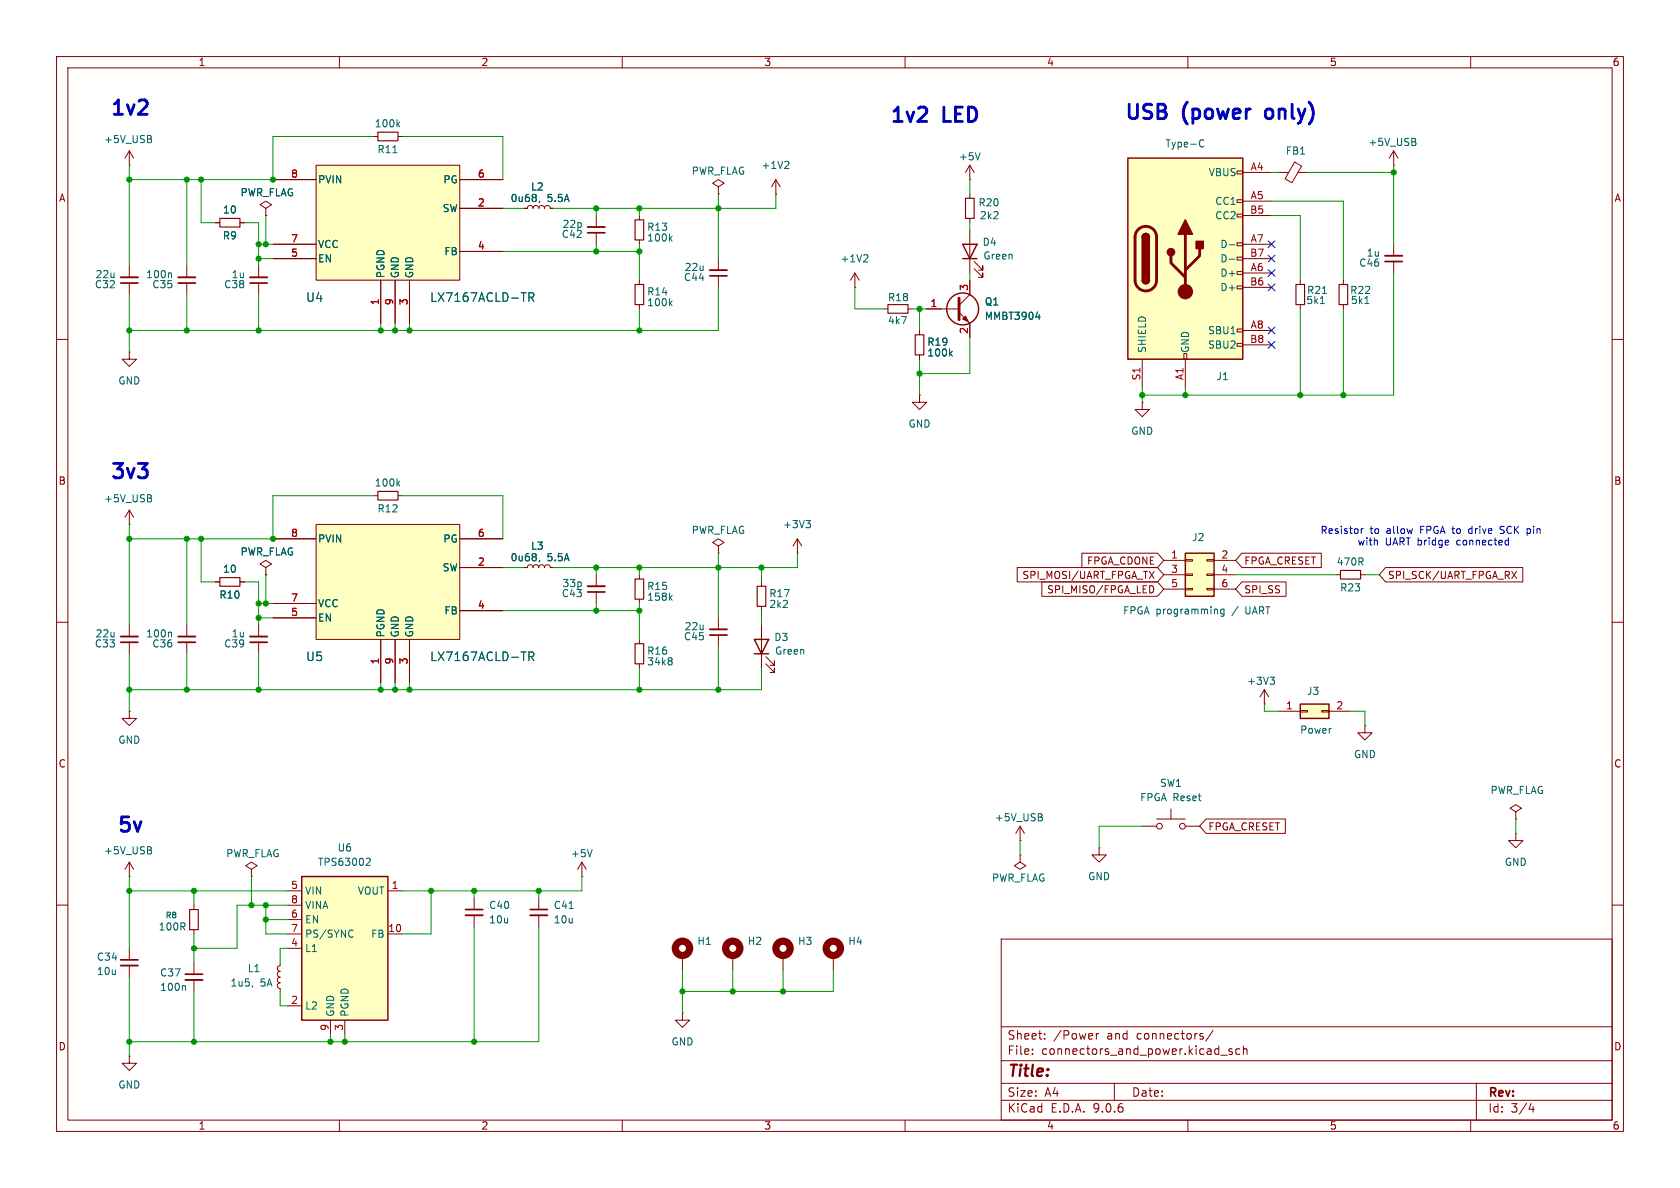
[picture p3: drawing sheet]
<svg xmlns="http://www.w3.org/2000/svg" width="297mm" height="210mm" viewBox="0 0 297 210" stroke-linecap="round" stroke-linejoin="round" font-family="sans-serif">
<g fill="none" stroke="#840000" stroke-width=".18">
<path d="M10 10h277v190h-277zM12 12h273v186h-273zM60 10v2M110 10v2M160 10v2M210 10v2M260 10v2M105.4 38.1v2M113 38.1v.8M246.4 29.2h.1M246.4 26.7l-.8 1.2M246.4 26.7l.7 1.2"/>
<path d="M246.4 26.7v2.5M22.9 47v2M22.9 50v2.1M33 47v2M33 50v2.1M45.7 47v2M45.7 50v2.1M105.4 41.1v2.1M113 42.4v.8M113 49.5v.8M113 53.8v.8M127 45.7v2.1"/>
<path d="M127 48.8v2M151.1 50.8h.1M151.1 48.3l-.7 1.2M151.1 48.3l.8 1.2M151.1 48.3v2.5M156.2 54.6h.8M160.5 54.6h.8M162.6 58.4v.8M171.4 40.6v7.7M172.2 47.5l1.5 1.5v-.7v.7h-.7M172.2 46.2l1.5 1.6v-.8v.8h-.7M10 60h2"/>
<path d="M22.9 62.2v1.3h1.2l-1.2 1.3-1.3-1.3h1.3M22.9 62.2h.1M162.6 62.7v.8M201.9 71.1v1.3h1.3l-1.3 1.3-1.2-1.3h1.2M201.9 71.1h.1M285 60h2M22.9 92.7h.1M22.9 90.2l-.8 1.2M22.9 90.2l.7 1.2M22.9 90.2v2.5M66 87.6h.8M70.4 87.6h.7"/>
<path d="M10 110h2M47 100.3l1-.6-1-.6-1 .6 1 .6v1.3M47 101.6h.1M236.2 101.6h.8M240.5 101.6h.8M285 110h2M83.8 158.8v2M180.3 148.6h.1M180.3 151.1v1.3l1.1 .6-1.1 .7-1-.7 1-.6M180.3 151.1h.1M180.3 146.1l-.7 1.2M180.3 146.1l.8 1.2"/>
<path d="M180.3 146.1v2.5M194.3 149.9v1.2h1.3l-1.3 1.3-1.3-1.3h1.3M194.3 149.9h.1M201.9 146.1h2.6M204.5 144.8h5M207 143v1.8M209.5 146.1h2.6M10 160h2M83.8 161.8v2M147.3 168.9v2.6M177 166h108v32h-108zM285 160h2"/>
<path d="M60 198v2M110 198v2M160 198v2M177 194.5h108M177 191.5h108M177 187.5h108M177 181.5h108M182.5 186.3v.1M182.5 185.5v.1M184.7 183.6v.1M184.7 182.8v.1M193.8 182.7v1"/>
<path d="M194.2 182.7l-.2 .1-.2 .2M197 191.5v3M210 198v2M212.7 183.3v.3M214.5 182.1l-1.3 2M215.8 186.5h1.2M217.8 185.5l-.3-.1-.3 .2 .1 .2 .5 .2v.3h-.6M219.2 185.5l-.5-.1-.2 .3v.4l.1 .2h.6M219.8 185.5l.2-.1 .4 .1 .1 .9M219.8 184.9v1.5M260 198v2M261 191.5v6.5"/>
<path d="M270.7 195l-.4 1.1h.9M271 195.6v1"/>
<circle cx="205" cy="146.1" r=".51"/>
<circle cx="209" cy="146.1" r=".51"/>
</g>
<path d="M170.2 43.2h2.5l-1.3 2.5zM170.2 45.7h2.5" fill="none" stroke="#840000" stroke-width=".25"/>
<path d="M21.3 50h3.1M31.5 50h3M44.2 50h3M103.9 41.1h3M125.5 48.8h3M82.3 160.8h3" fill="none" stroke="#840000" stroke-width=".3"/>
<path d="M21.3 49h3.1M31.5 49h3M44.2 49h3M103.9 40.1h3M125.5 47.8h3M82.3 161.8h3" fill="none" stroke="#840000" stroke-width=".33"/>
<path d="M112.3 38.9h1.5v3.5h-1.5zM112.3 50.3h1.5v3.5h-1.5zM157 53.8h3.5v1.6h-3.5zM161.8 59.2h1.5v3.5h-1.5zM66.8 86.9h3.6v1.5h-3.6zM237 100.8h3.5v1.6h-3.5z" fill="none" stroke="#840000" stroke-width=".2"/>
<circle cx="147.3" cy="167.6" r="1.27" fill="none" stroke="#840000" stroke-width="1.3"/>
<g fill="none" stroke="#006464" stroke-width=".18">
<path d="M250 25.1l.3 .2v.3l-.2 .1M250.1 24.5l.2 .2-.2 .3M30.1 48.2l.2 .2v.7M118.5 42.1l.3 .5M118.5 53.6l.3 .4M118.8 41.8l-.5 .5M118.8 53.2l-.5 .5M153.2 45l.2 .3v.3l-.8 .7h.8M168 62.5l.4 .4M168.4 62.1l-.5 .5M26.5 88.1l.3 .2-.1 .3-.1 .1M26.6 87.5l.1 .2-.1 .3"/>
<path d="M70.3 85.4l.4 .5M70.7 85.1l-.5 .5M184 144.4l.3 .3-.1 .3-.2 .1M184.1 143.9l.1 .2-.1 .3"/>
</g>
<path d="M199.4 27.9h20.3v35.6h-20.3z" fill="#ffffc2"/>
<g fill="none" stroke="#840000" stroke-width=".18">
<path d="M218.7 30.2h1v.5h-1zM218.7 35.3h1v.5h-1zM218.7 37.8h1v.6h-1zM219.7 30.5h5.1M219.7 35.6h5.1M219.7 38.1h5.1M226.1 30.5h1.7M228.9 28.7l1.2 .7-1.7 2.9-1.2-.7zM229.5 30.5h1.6M218.7 42.9h1v.5h-1zM218.7 45.5h1v.5h-1zM218.7 48h1v.5h-1z"/>
<path d="M218.7 50.5h1v.6h-1zM218.7 58.2h1v.5h-1zM219.7 43.2h5.1M219.7 45.7h5.1M219.7 48.3h5.1M219.7 50.8h5.1M219.7 58.4h5.1M201.9 63.5v5.1M209.3 62.5h.5v1h-.5zM209.5 63.5v5.1M218.7 60.7h1v.5h-1zM219.7 61h5.1"/>
<path d="M105.4 101.6v2M105.4 104.6v2.1M241.3 128.3v1.2h1.3l-1.3 1.3-1.3-1.3h1.3M241.3 128.3h.1M268 143.5l1-.6-1-.7-1 .7 1 .6v1.3M268 144.8h.1"/>
</g>
<path d="M199.4 27.9h20.3v35.6h-20.3zM201.9 41.9a.64 .64 0 0 1 .7-.6 .64 .64 0 0 1 .6 .6M201.9 49.5a.64 .64 0 0 0 .7 .7 .64 .64 0 0 0 .6-.7" fill="none" stroke="#840000" stroke-width=".25"/>
<path d="M201.2 40.6a1.9 1.9 0 0 1 2.1-.4 1.9 1.9 0 0 1 1.2 1.7v7.6a1.91 1.91 0 0 1-1.9 1.9 1.91 1.91 0 0 1-1.9-1.9v-7.7l.1-.7zM207 45.2v1.3l2.5 2.5M209.5 41.4v10.2M212.1 43.9v1.3l-2.6 2.6" fill="none" stroke="#840000" stroke-width=".51"/>
<g fill="#840000" stroke="#840000" stroke-width=".25">
<path d="M201.9 41.9h1.3v7.6h-1.3z"/>
<path d="M202.1 41.5a.64 .64 0 0 1 .7-.2 .64 .64 0 0 1 .4 .6h-1.3z"/>
<path d="M201.9 49.5h1.3a.64 .64 0 0 1-.6 .7 .64 .64 0 0 1-.7-.7z"/>
<path d="M209.5 38.9l1.3 2.5h-2.5z"/>
<path d="M211.5 42.7h1.2v1.2h-1.2z"/>
<circle cx="207" cy="44.6" r=".63"/>
</g>
<circle cx="209.5" cy="51.6" r="1.27" fill="#840000" stroke="#840000" stroke-width=".18"/>
<path d="M212.3 24.8l.3-.1 .2 .1M212.8 25.9l-.2 .1-.3-.1M217.3 43.3h1M217.3 45.8h1" fill="none" stroke="#006464" stroke-width=".18"/>
<path d="M103.9 104.6h3" fill="none" stroke="#840000" stroke-width=".3"/>
<path d="M103.9 103.6h3" fill="none" stroke="#840000" stroke-width=".33"/>
<path d="M229.9 124.5h5v2.5h-5z" fill="#ffffc2"/>
<path d="M229.9 124.5h5v2.5h-5z" fill="none" stroke="#840000" stroke-width=".25"/>
<g fill="none" stroke="#840000" stroke-width=".18">
<path d="M92.7 36.8h.5l.2-.3 .3-.2 .4 .2 .1 .3 .2-.3 .3-.2 .4 .2 .1 .3 .2-.3 .4-.2 .3 .2 .2 .3 .1-.3 .4-.2 .3 .2 .2 .3h.5M127 33l1-.6-1-.6-1 .6 1 .6v1.3M127 34.3h.1M137.2 34.3h.1M137.2 31.8l-.8 1.2M137.2 31.8l.7 1.2M137.2 31.8v2.5M229.9 49.5v.8M229.9 53.8v.8M92.7 100.3h.5l.2-.3 .3-.2 .4 .2 .1 .3 .2-.3 .3-.2 .4 .2 .1 .3 .2-.3 .4-.2 .3 .2 .2 .3 .1-.3 .4-.2 .3 .2 .2 .3h.5M226.1 125.7h3.8M229.9 125.6h1.2v.3h-1.2z"/>
<path d="M233.7 125.6h1.2v.3h-1.2zM234.9 125.7h3.9M268 147.3v1.3h1.2l-1.2 1.3-1.3-1.3h1.3M268 147.3h.1"/>
</g>
<path d="M95.4 35.6l-.1 .2M139.2 28.5l.3 .3-.1 .3-.7 .7h.8M233.4 53.7h.7M233.8 51.9h.7M95.4 99.1l-.1 .2" fill="none" stroke="#006464" stroke-width=".18"/>
<path d="M229.1 50.3h1.5v3.5h-1.5z" fill="none" stroke="#840000" stroke-width=".2"/>
<path d="M55.9 29.2h25.4v20.3h-25.4z" fill="#ffffc2"/>
<path d="M48.3 31.8h7.6M55.9 29.2h25.4v20.3h-25.4zM81.3 31.8h7.6M81.3 36.8h7.6M48.3 43.2h7.6M48.3 45.7h7.6M67.3 49.5v7.7M69.8 49.5v7.7M72.4 49.5v7.7M81.3 44.5h7.6" fill="none" stroke="#840000" stroke-width=".18"/>
<path d="M93.5 52.5h.7l.2-.2-.1-.4-.2-.1h-.6v1.5M93.9 52.5l.5 .8" fill="none" stroke="#006464" stroke-width=".18"/>
<path d="M209.5 97.8h5.1v7.6h-5.1z" fill="#ffffc2"/>
<path d="M209.5 97.8h5.1v7.6h-5.1z" fill="none" stroke="#840000" stroke-width=".25"/>
<g fill="none" stroke="#840000" stroke-width=".18">
<path d="M171.4 31.8h.1M171.4 29.2v2.6M171.4 34.3v.8M171.4 38.6v.8M171.4 29.2l-.7 1.3M171.4 29.2l.8 1.3M237.5 49.5v.8M237.5 53.8v.8M162.6 69.9v1.2h1.2l-1.2 1.3-1.3-1.3h1.3M162.6 69.9h.1M205.7 99.1h3.8M209.5 98.9h1.3v.3h-1.3z"/>
<path d="M213.4 98.9h1.2v.3h-1.2zM214.6 99.1h3.8M205.7 101.6h3.8M205.7 104.1h3.8M209.5 101.5h1.3v.2h-1.3zM209.5 104h1.3v.3h-1.3zM213.4 101.5h1.2v.2h-1.2zM213.4 104h1.2v.3h-1.2zM214.6 101.6h3.8M214.6 104.1h3.8M223.5 124.5h.1M223.5 121.9l-.7 1.3"/>
<path d="M223.5 121.9l.8 1.3M223.5 121.9v2.6"/>
</g>
<path d="M173.3 27l-.5 1.3M241.3 53.7h.7M216.4 107.7v1l-.3 .3-.3-.1M216.4 107.7h-.4l-.2 .2 .1 .6h.5M224.5 119.7h.8l-.4 .5M225.1 120.2l.2 .2v.3l-.2 .3" fill="none" stroke="#006464" stroke-width=".18"/>
<path d="M170.7 35.1h1.5v3.5h-1.5zM236.7 50.3h1.6v3.5h-1.6z" fill="none" stroke="#840000" stroke-width=".2"/>
<path d="M55.9 92.7h25.4v20.3h-25.4z" fill="#ffffc2"/>
<g fill="none" stroke="#840000" stroke-width=".18">
<path d="M163.8 54.6h5.7M169.5 55.2l1.9 2v2.5M171.4 49.5v2.6l-1.9 1.9M246.4 43.2v2M246.4 46.2v2.1M48.3 95.3h7.6M55.9 92.7h25.4v20.3h-25.4zM81.3 95.3h7.6M127 96.5l1-.6-1-.6-1 .6 1 .6v1.3M127 97.8h.1M141 97.8h.1M141 95.3l-.8 1.2"/>
<path d="M141 95.3l.7 1.2M141 95.3v2.5M22.9 110.5v2M22.9 113.5v2.1M33 110.5v2M33 113.5v2.1M38.1 102.9h.8M42.4 102.9h.8M45.7 110.5v2M45.7 113.5v2.1M48.3 106.7h7.6M48.3 109.2h7.6"/>
<path d="M67.3 113v7.7M69.8 113v7.7M72.4 113v7.7M81.3 100.3h7.6M81.3 108h7.6M113 101.6v.8M113 105.9v.8M113 113v.8M113 117.3v.8M127 109.2v2.1M127 112.3v2M134.6 102.9v.7"/>
<path d="M134.6 107.2v.8M134.6 110.5v7.6M135.4 117.3l1.5 1.6v-.8v.8h-.8M135.4 116.1l1.5 1.5v-.8v.8h-.8M22.9 125.7v1.3h1.2l-1.2 1.3-1.3-1.3h1.3M22.9 125.7h.1M95.2 158.8v2M102.9 154.9h.1M102.9 152.4l-.8 1.3M102.9 152.4l.7 1.3M102.9 152.4v2.5M34.3 170.2v2"/>
<path d="M34.3 173.2v2.1M49.5 170.2v.5l-.3 .1-.2 .4 .2 .4 .3 .1-.3 .1-.2 .4 .2 .4 .3 .1-.4 .2v.5l.1 .2 .3 .1-.3 .2-.2 .3 .2 .4 .3 .2v.5M95.2 161.8v2M120.6 179.1v1.2h1.3l-1.3 1.3-1.2-1.3h1.2M120.6 179.1h.1M120.6 168.9v2.6M129.5 168.9v2.6M138.4 168.9v2.6"/>
</g>
<g fill="none" stroke="#006464" stroke-width=".18">
<path d="M183.1 56h.8M183.7 55.6v.9M142.5 92h.8l-.5 .5M143 92.5l.3 .2v.3l-.3 .3M30.1 111.7l.2 .2v.7M93.5 116h.7l.2-.2-.1-.4-.2-.1h-.6v1.5M93.9 116l.5 .8M118.5 105.6l.3 .5M118.6 116.3l.2 .2-.2 .3 .2 .3v.2l-.2 .2M118.8 105.3l-.5 .5M104.7 150.2l-.4 1.3M32.6 174.2l.2 .2v.7"/>
<path d="M44.7 174.3l-.1 .2M100.6 160.6h.7"/>
</g>
<path d="M244.9 46.2h3M21.3 113.5h3.1M31.5 113.5h3M44.2 113.5h3M125.5 112.3h3M32.8 172.2h3M93.7 160.8h3.1" fill="none" stroke="#840000" stroke-width=".3"/>
<path d="M244.9 45.2h3M21.3 112.5h3.1M31.5 112.5h3M44.2 112.5h3M125.5 111.3h3M32.8 173.2h3M93.7 161.8h3.1" fill="none" stroke="#840000" stroke-width=".33"/>
<path d="M169.5 52.7v3.8" fill="none" stroke="#840000" stroke-width=".51"/>
<g fill="none" stroke="#840000" stroke-width=".25">
<path d="M133.3 113h2.6l-1.3 2.6zM133.3 115.6h2.6"/>
<circle cx="170.2" cy="54.6" r="2.82"/>
</g>
<path d="M170.7 55.9l.5 1-1-.5z" fill="#840000" stroke="#840000" stroke-width=".18"/>
<path d="M38.9 102.1h3.5v1.5h-3.5zM112.3 113.8h1.5v3.5h-1.5zM112.3 102.4h1.5v3.5h-1.5zM133.9 103.6h1.5v3.6h-1.5z" fill="none" stroke="#840000" stroke-width=".2"/>
<g fill="none" stroke="#840000" stroke-width="1.3">
<circle cx="120.6" cy="167.6" r="1.27"/>
<circle cx="129.5" cy="167.6" r="1.27"/>
<circle cx="138.4" cy="167.6" r="1.27"/>
</g>
<path d="M53.3 154.9h15.3v25.4h-15.3z" fill="#ffffc2"/>
<path d="M53.3 154.9h15.3v25.4h-15.3z" fill="none" stroke="#840000" stroke-width=".25"/>
<g fill="none" stroke="#840000" stroke-width=".18">
<path d="M22.9 29.2h.1M22.9 26.7v2.5M22.9 26.7l-.8 1.2M22.9 26.7l.7 1.2M38.1 39.4h.8M42.4 39.4h.8M47 36.8l1-.6-1-.6-1 .6 1 .6v1.3M47 38.1h.1M48.3 31.8h7.6M66 24.1h.8M70.4 24.1h.7M81.3 36.8h7.6"/>
<path d="M81.3 31.8h7.6M92.7 36.8h.5M97.3 36.8h.5M48.3 43.2h7.6M48.3 45.7h7.6M67.3 49.5v7.7M69.8 49.5v7.7M72.4 49.5v7.7M81.3 44.5h7.6M162.6 58.4v.8M163.8 54.6h2.6M171.4 49.5v2.6"/>
<path d="M171.4 57.2v2.5M162.6 62.7v.8M48.3 95.3h7.6M81.3 95.3h7.6M191.3 97.8h13.3l1.1 1.3-1.1 1.2h-13.3zM219.6 97.8h14v2.5h-14l-1.2-1.2zM38.1 102.9h.8M42.4 102.9h.8M47 101.6h.1M48.3 106.7h7.6M48.3 109.2h7.6M67.3 113v7.7"/>
<path d="M69.8 113v7.7M72.4 113v7.7M81.3 100.3h7.6M81.3 108h7.6M92.7 100.3h.5M97.3 100.3h.5M179.8 100.3h24.8l1.1 1.3-1.1 1.3h-24.8zM184.2 102.9h20.4l1.1 1.2-1.1 1.3h-20.4zM203.2 101l.8 1.3M203.5 103.5a.68 .68 0 0 1 .5 .7 .68 .68 0 0 1-.5 .6M204 101l-.8 1.3M219.6 102.9h7.8v2.5h-7.8l-1.2-1.3z"/>
<path d="M245 100.3h24.2v2.6h-24.2l-1.2-1.3zM267.3 101l.8 1.3M268.1 101l-.8 1.3M22.9 154.9h.1M22.9 152.4l-.8 1.3M22.9 152.4l.7 1.3M22.9 152.4v2.5M44.4 153.7l1.1-.7-1.1-.6-1 .6 1 .7v1.2M44.4 154.9h.1M50.8 157.5h2.5M68.6 157.5h2.5M213.2 144.8h14v2.5h-14l-1.1-1.2z"/>
<path d="M22.9 167.6v2.1M22.9 170.7v2M34.3 160v.8M34.3 164.3v.8M50.8 160h2.5M50.8 162.6h2.5M50.8 165.1h2.5M50.8 167.6h2.5M50.8 177.8h2.5M68.6 165.1h2.5M22.9 186.7v1.3h1.2l-1.2 1.2-1.3-1.2h1.3M22.9 186.7h.1"/>
<path d="M58.4 180.3v2.6M61 180.3v2.6"/>
</g>
<g fill="none" stroke="#006464" stroke-width=".18">
<path d="M26.5 24.6l.3 .2-.1 .3-.1 .1M26.6 24l.1 .2-.1 .3M69.5 27h.7M70.3 21.9l.4 .5M70.7 21.6l-.5 .5M95.4 35.6l-.1 .2M93.5 52.5h.7l.2-.2-.1-.4-.2-.1h-.6v1.5M93.9 52.5l.5 .8M183.1 56h.8M183.7 55.6v.9M168 62.5l.4 .4M168.4 62.1l-.5 .5"/>
<path d="M95.4 99.1l-.1 .2M93.5 116h.7l.2-.2-.1-.4-.2-.1h-.6v1.5M93.9 116l.5 .8M26.5 150.3l.3 .2-.1 .3-.1 .1M26.6 149.7l.1 .2-.1 .3M64.9 151.7l.4 .1 .2 .3-.8 .9h.8M62.1 164.4l.3 .1M62.4 165.6l-.3 .1"/>
</g>
<path d="M38.9 38.6h3.5v1.5h-3.5zM66.8 23.4h3.6v1.5h-3.6zM33.5 160.8h1.6v3.5h-1.6z" fill="none" stroke="#840000" stroke-width=".2"/>
<path d="M21.3 169.7h3.1" fill="none" stroke="#840000" stroke-width=".3"/>
<path d="M21.3 170.7h3.1" fill="none" stroke="#840000" stroke-width=".33"/>
<g fill="none" stroke="#009600" stroke-width=".18">
<path d="M22.9 29.2v17.8M33 31.8v15.2M35.6 31.8v7.6h2.5M43.2 39.4h2.5v7.6M47 38.1v5.1M66 24.1h-17.7v7.7h-25.4M71.1 24.1h17.8v7.7M88.9 36.8h3.8M105.4 36.8v1.3M113 36.8v1.3M127 34.3v11.4M137.2 34.3v2.5h-39.4"/>
<path d="M171.4 31.8v2.5M171.4 39.4v1.2M224.8 38.1h5.1v11.4M224.8 30.5h1.3M224.8 35.6h12.7v13.9M231.1 30.5h15.3M246.4 29.2v14M22.9 52.1v10.1M33 52.1v6.3M45.7 52.1v6.3M45.7 45.7h2.6M45.7 43.2h2.6"/>
<path d="M67.3 57.2v1.2M69.8 57.2v1.2M72.4 57.2v1.2M88.9 44.5h24.1M105.4 43.2v1.3M113 43.2v6.3M113 54.6v3.8M127 50.8v7.6h-104.1M151.1 50.8v3.8h5.1M161.3 54.6h2.5M162.6 54.6v3.8M171.4 48.3v1.2"/>
<path d="M171.4 59.7v6.3h-8.8M229.9 54.6v15.3M237.5 54.6v15.3M246.4 48.3v21.6h-44.5M162.6 63.5v6.4M201.9 68.6v2.5M209.5 68.6v1.3M22.9 92.7v17.8M33 95.3v15.2M35.6 95.3v7.6h2.5M66 87.6h-17.7v7.7h-25.4M71.1 87.6h17.8v7.7"/>
<path d="M127 97.8v11.4M141 97.8v2.5h-43.2M22.9 115.6v10.1M33 115.6v6.3M43.2 102.9h2.5v7.6M45.7 115.6v6.3M45.7 106.7h2.6M45.7 109.2h2.6M47 101.6v5.1M88.9 100.3h3.8M88.9 108h24.1M105.4 100.3v1.3"/>
<path d="M105.4 106.7v1.3M113 100.3v1.3M113 106.7v6.3M113 118.1v3.8M127 114.3v7.6M134.6 100.3v2.6M134.6 108v2.5M134.6 118.1v3.8h-111.7M218.4 101.6h17.8M241.3 101.6h2.5M67.3 120.7v1.2M69.8 120.7v1.2"/>
<path d="M72.4 120.7v1.2M223.5 124.5v1.2h2.6M238.8 125.7h2.5v2.6M22.9 154.9v12.7M22.9 157.5h27.9M34.3 157.5v2.5M44.4 154.9v5.1M76.2 157.5v7.6h-5.1M83.8 157.5v1.3M95.2 157.5v1.3M102.9 154.9v2.6h-31.8M180.3 148.6v2.5"/>
<path d="M201.9 146.1h-7.6v3.8M268 144.8v2.5M22.9 172.7v14M34.3 165.1v5.1M34.3 175.3v8.9M47 160v5.1h3.8M47 162.6h3.8M49.5 175.3v2.5h1.3M50.8 160h-8.9v7.6h-7.6M50.8 167.6h-1.3v2.6M83.8 163.8v20.4M95.2 163.8v20.4h-72.3"/>
<path d="M120.6 171.5v7.6M129.5 171.5v3.8M138.4 171.5v3.8M147.3 171.5v3.8h-26.7M58.4 182.9v1.3M61 182.9v1.3"/>
</g>
<path d="M224.2 47.7l1.2 1.2M224.2 57.8l1.2 1.2M224.2 45.1l1.2 1.2M224.2 42.6l1.2 1.2M224.2 50.2l1.2 1.2M225.4 47.7l-1.2 1.2M225.4 57.8l-1.2 1.2M225.4 45.1l-1.2 1.2M225.4 42.6l-1.2 1.2M225.4 50.2l-1.2 1.2M224.2 60.4l1.2 1.2M225.4 60.4l-1.2 1.2" fill="none" stroke="#000084" stroke-width=".18"/>
<path d="M240.6 93.5v.8M241 93.5l-.4 .2M259.8 93.5l-.2 .2 .2 .5M265.2 94.2l.5 .1M265.7 93h-.3l-.2 .3 .1 .3 .4 .1M266.3 95.5l.4 .1M266.7 95.1v1.2M266.7 96.3h-.4M270.1 93.5l.4 .1M270.5 94.2l-.4 .1" fill="none" stroke="#0000c2" stroke-width=".18"/>
<g fill="#009600" stroke="#009600" stroke-width=".18">
<circle cx="237.5" cy="69.9" r=".46"/>
<circle cx="229.9" cy="69.9" r=".46"/>
<circle cx="209.5" cy="69.9" r=".46"/>
<circle cx="113" cy="100.3" r=".46"/>
<circle cx="113" cy="58.4" r=".46"/>
<circle cx="72.4" cy="58.4" r=".46"/>
<circle cx="113" cy="108" r=".46"/>
<circle cx="69.8" cy="58.4" r=".46"/>
<circle cx="67.3" cy="58.4" r=".46"/>
<circle cx="105.4" cy="100.3" r=".46"/>
<circle cx="127" cy="100.3" r=".46"/>
<circle cx="113" cy="121.9" r=".46"/>
<circle cx="127" cy="121.9" r=".46"/>
<circle cx="113" cy="44.5" r=".46"/>
<circle cx="127" cy="36.8" r=".46"/>
<circle cx="105.4" cy="36.8" r=".46"/>
<circle cx="113" cy="36.8" r=".46"/>
<circle cx="105.4" cy="44.5" r=".46"/>
<circle cx="134.6" cy="100.3" r=".46"/>
<circle cx="201.9" cy="69.9" r=".46"/>
<circle cx="162.6" cy="54.6" r=".46"/>
<circle cx="162.6" cy="66" r=".46"/>
<circle cx="246.4" cy="30.5" r=".46"/>
<circle cx="45.7" cy="109.2" r=".46"/>
<circle cx="45.7" cy="106.7" r=".46"/>
<circle cx="48.3" cy="95.3" r=".46"/>
<circle cx="47" cy="106.7" r=".46"/>
<circle cx="45.7" cy="121.9" r=".46"/>
<circle cx="69.8" cy="121.9" r=".46"/>
<circle cx="72.4" cy="121.9" r=".46"/>
<circle cx="105.4" cy="108" r=".46"/>
<circle cx="22.9" cy="95.3" r=".46"/>
<circle cx="33" cy="95.3" r=".46"/>
<circle cx="35.6" cy="95.3" r=".46"/>
<circle cx="45.7" cy="45.7" r=".46"/>
<circle cx="33" cy="58.4" r=".46"/>
<circle cx="22.9" cy="58.4" r=".46"/>
<circle cx="45.7" cy="58.4" r=".46"/>
<circle cx="83.8" cy="184.2" r=".46"/>
<circle cx="138.4" cy="175.3" r=".46"/>
<circle cx="120.6" cy="175.3" r=".46"/>
<circle cx="129.5" cy="175.3" r=".46"/>
<circle cx="83.8" cy="157.5" r=".46"/>
<circle cx="95.2" cy="157.5" r=".46"/>
<circle cx="33" cy="121.9" r=".46"/>
<circle cx="67.3" cy="121.9" r=".46"/>
<circle cx="22.9" cy="157.5" r=".46"/>
<circle cx="34.3" cy="157.5" r=".46"/>
<circle cx="47" cy="160" r=".46"/>
<circle cx="47" cy="162.6" r=".46"/>
<circle cx="22.9" cy="121.9" r=".46"/>
<circle cx="58.4" cy="184.2" r=".46"/>
<circle cx="61" cy="184.2" r=".46"/>
<circle cx="34.3" cy="184.2" r=".46"/>
<circle cx="34.3" cy="167.6" r=".46"/>
<circle cx="76.2" cy="157.5" r=".46"/>
<circle cx="44.4" cy="160" r=".46"/>
<circle cx="22.9" cy="184.2" r=".46"/>
<circle cx="22.9" cy="31.8" r=".46"/>
<circle cx="48.3" cy="31.8" r=".46"/>
<circle cx="33" cy="31.8" r=".46"/>
<circle cx="35.6" cy="31.8" r=".46"/>
<circle cx="45.7" cy="43.2" r=".46"/>
<circle cx="47" cy="43.2" r=".46"/>
</g>
<g font-size="3.5" fill="#0000c2">
<text x="19.2" y="21.1">1v2</text>
<text x="157" y="22.4">1v2</text>
<text x="166.8" y="22.4">LED</text>
<text x="198.5" y="21.8">USB</text>
<text x="209.1" y="21.8">(power</text>
<text x="224.7" y="21.8">only)</text>
<text x="19.2" y="85.3">3v3</text>
<text x="20.4" y="147.8">5v</text>
</g>
<text font-size="2.8" fill="#840000" x="178" y="190.9">Title:</text>
<g font-size="2.1" fill="#006464">
<text x="54" y="53.6">U4</text>
<text x="75.9" y="53.6">LX7167ACLD-TR</text>
<text x="54" y="117.1">U5</text>
<text x="75.9" y="117.1">LX7167ACLD-TR</text>
</g>
<g font-size="2.1" fill="#840000">
<text x="178" y="184">Sheet:</text>
<text x="186.2" y="184">/Power</text>
<text x="195.7" y="184">and</text>
<text x="201.1" y="184">connectors/</text>
<text x="178" y="186.7">File:</text>
<text x="184.1" y="186.7">connectors_and_power.kicad_sch</text>
<text x="178" y="196.9">KiCad</text>
<text x="178" y="194.1">Size:</text>
<text x="184.7" y="194.1">A4</text>
<text x="185.7" y="196.9">E.D.A.</text>
<text x="193.3" y="196.9">9.0.6</text>
<text x="200" y="194.1">Date:</text>
<text x="263" y="194.3">Rev:</text>
<text x="263" y="196.9">Id:</text>
<text x="267.1" y="196.9">3/4</text>
</g>
<g font-size="1.8" fill="#840000">
<text x="35" y="11.9">1</text>
<text x="85" y="11.9">2</text>
<text x="135" y="11.9">3</text>
<text x="185" y="11.9">4</text>
<text x="235" y="11.9">5</text>
<text x="285" y="11.9">6</text>
<text x="10.3" y="35.9">A</text>
<text x="285.3" y="35.9">A</text>
<text x="10.3" y="85.9">B</text>
<text x="285.3" y="85.9">B</text>
<text x="192.1" y="100">FPGA_CDONE</text>
<text x="219.9" y="100">FPGA_CRESET</text>
<text x="180.6" y="102.6">SPI_MOSI/UART_FPGA_TX</text>
<text x="185" y="105.1">SPI_MISO/FPGA_LED</text>
<text x="219.9" y="105.1">SPI_SS</text>
<text x="245.3" y="102.6">SPI_SCK/UART_FPGA_RX</text>
<text x="10.3" y="135.9">C</text>
<text x="285.3" y="135.9">C</text>
<text x="213.5" y="147">FPGA_CRESET</text>
<text x="10.3" y="185.9">D</text>
<text x="285.3" y="185.9">D</text>
<text x="35" y="199.9">1</text>
<text x="85" y="199.9">2</text>
<text x="135" y="199.9">3</text>
<text x="185" y="199.9">4</text>
<text x="235" y="199.9">5</text>
<text x="285" y="199.9">6</text>
</g>
<g font-size="1.8" fill="#006464">
<text x="66.2" y="22.7">100k</text>
<text x="18.3" y="25.5">+5V_USB</text>
<text x="66.6" y="27.3">R11</text>
<text x="169.4" y="28.5">+5V</text>
<text x="205.9" y="26.3">Type-C</text>
<text x="227.2" y="27.5">FB1</text>
<text x="241.8" y="26">+5V_USB</text>
<text x="42.4" y="34.9">PWR_FLAG</text>
<text x="56.1" y="32.6">PVIN</text>
<text x="78.3" y="32.6">PG</text>
<text x="90.2" y="35.9">0u68,</text>
<text x="93.8" y="33.9">L2</text>
<text x="96.7" y="35.9">5.5A</text>
<text x="122.2" y="31.1">PWR_FLAG</text>
<text x="134.5" y="30.1">+1V2</text>
<text x="213.6" y="31.3">VBUS</text>
<text x="39.3" y="37.9">10</text>
<text x="78.2" y="37.7">SW</text>
<text x="99.3" y="40.5">22p</text>
<text x="114.3" y="41">R13</text>
<text x="172.9" y="36.7">R20</text>
<text x="173.1" y="39">2k2</text>
<text x="214.7" y="36.4">CC1</text>
<text x="214.7" y="39">CC2</text>
<text x="39.3" y="42.5">R9</text>
<text x="56.1" y="44">VCC</text>
<text x="56.1" y="46.6">EN</text>
<text x="78.5" y="45.3">FB</text>
<text x="99.2" y="42.3">C42</text>
<text x="114.3" y="42.9">100k</text>
<text x="148.5" y="46.6">+1V2</text>
<text x="173.6" y="43.7">D4</text>
<text x="173.7" y="46.1">Green</text>
<text x="215.6" y="44">D-</text>
<text x="215.6" y="46.6">D-</text>
<text x="240.2" y="47.3">C46</text>
<text x="241.5" y="45.6">1u</text>
<text x="16.7" y="51.2">C32</text>
<text x="16.8" y="49.4">22u</text>
<text x="25.7" y="49.4">100n</text>
<text x="26.8" y="51.2">C35</text>
<text x="39.5" y="51.2">C38</text>
<text x="40.9" y="49.4">1u</text>
<text x="68.2" y="49.3" transform="rotate(-90 68.2 49.3)">PGND</text>
<text x="70.7" y="49.3" transform="rotate(-90 70.7 49.3)">GND</text>
<text x="73.3" y="49.3" transform="rotate(-90 73.3 49.3)">GND</text>
<text x="114.3" y="52.4">R14</text>
<text x="120.8" y="49.9">C44</text>
<text x="120.9" y="48.1">22u</text>
<text x="156.9" y="53.4">R18</text>
<text x="215.6" y="49.1">D+</text>
<text x="215.6" y="51.7">D+</text>
<text x="230.8" y="53.9">5k1</text>
<text x="231" y="52.2">R21</text>
<text x="238.6" y="52.2">R22</text>
<text x="238.7" y="53.9">5k1</text>
<text x="114.3" y="54.3">100k</text>
<text x="156.9" y="57.5">4k7</text>
<text x="174" y="54.2">Q1</text>
<text x="174" y="56.7">MMBT3904</text>
<text x="213.5" y="59.3">SBU1</text>
<text x="163.8" y="61.3">R19</text>
<text x="163.8" y="63.2">100k</text>
<text x="202.8" y="62.5" transform="rotate(-90 202.8 62.5)">SHIELD</text>
<text x="210.4" y="62.5" transform="rotate(-90 210.4 62.5)">GND</text>
<text x="213.5" y="61.8">SBU2</text>
<text x="20.8" y="68.2">GND</text>
<text x="215" y="67.4">J1</text>
<text x="160.5" y="75.8">GND</text>
<text x="199.9" y="77.1">GND</text>
<text x="18.3" y="89">+5V_USB</text>
<text x="66.2" y="86.2">100k</text>
<text x="66.6" y="90.8">R12</text>
<text x="122.2" y="94.6">PWR_FLAG</text>
<text x="138.3" y="93.6">+3V3</text>
<text x="210.6" y="95.9">J2</text>
<text x="39.3" y="101.4">10</text>
<text x="42.4" y="98.4">PWR_FLAG</text>
<text x="56.1" y="96.1">PVIN</text>
<text x="78.2" y="101.2">SW</text>
<text x="78.3" y="96.1">PG</text>
<text x="90.2" y="99.4">0u68,</text>
<text x="93.8" y="97.4">L3</text>
<text x="96.7" y="99.4">5.5A</text>
<text x="236.2" y="100.2">470R</text>
<text x="38.7" y="106">R10</text>
<text x="56.1" y="107.5">VCC</text>
<text x="99.2" y="105.8">C43</text>
<text x="99.3" y="104">33p</text>
<text x="114.3" y="104.5">R15</text>
<text x="114.3" y="106.4">158k</text>
<text x="135.9" y="107.7">2k2</text>
<text x="135.9" y="105.8">R17</text>
<text x="236.8" y="104.7">R23</text>
<text x="16.8" y="112.9">22u</text>
<text x="25.7" y="112.9">100n</text>
<text x="40.9" y="112.9">1u</text>
<text x="56.1" y="110.1">EN</text>
<text x="68.2" y="112.8" transform="rotate(-90 68.2 112.8)">PGND</text>
<text x="70.7" y="112.8" transform="rotate(-90 70.7 112.8)">GND</text>
<text x="73.3" y="112.8" transform="rotate(-90 73.3 112.8)">GND</text>
<text x="78.5" y="108.8">FB</text>
<text x="120.8" y="113.4">C45</text>
<text x="120.9" y="111.6">22u</text>
<text x="136.8" y="113.5">D3</text>
<text x="198.4" y="108.8">FPGA programming</text>
<text x="218" y="108.8">/</text>
<text x="220.5" y="108.8">UART</text>
<text x="16.7" y="114.7">C33</text>
<text x="26.8" y="114.7">C36</text>
<text x="39.5" y="114.7">C39</text>
<text x="114.3" y="115.9">R16</text>
<text x="114.3" y="117.8">34k8</text>
<text x="136.9" y="115.9">Green</text>
<text x="220.4" y="121.3">+3V3</text>
<text x="231" y="123">J3</text>
<text x="20.8" y="131.7">GND</text>
<text x="229.8" y="129.9">Power</text>
<text x="239.3" y="134.2">GND</text>
<text x="201.5" y="141.8">FPGA Reset</text>
<text x="205" y="139.3">SW1</text>
<text x="263.4" y="140.6">PWR_FLAG</text>
<text x="175.8" y="145.4">+5V_USB</text>
<text x="18.3" y="151.2">+5V_USB</text>
<text x="39.9" y="151.7">PWR_FLAG</text>
<text x="56.1" y="153.3">TPS63002</text>
<text x="59.6" y="150.7">U6</text>
<text x="100.8" y="151.7">+5V</text>
<text x="192.3" y="155.8">GND</text>
<text x="265.9" y="153.3">GND</text>
<text x="53.8" y="158.3">VIN</text>
<text x="53.8" y="160.9">VINA</text>
<text x="63.2" y="158.3">VOUT</text>
<text x="86.4" y="160.9">C40</text>
<text x="97.8" y="160.9">C41</text>
<text x="175.3" y="156.1">PWR_FLAG</text>
<text x="27.9" y="164.7">100R</text>
<text x="53.8" y="163.4">EN</text>
<text x="53.8" y="166">PS/SYNC</text>
<text x="65.5" y="166">FB</text>
<text x="86.4" y="163.4">10u</text>
<text x="97.8" y="163.4">10u</text>
<text x="123.2" y="167.2">H1</text>
<text x="132.1" y="167.2">H2</text>
<text x="141" y="167.2">H3</text>
<text x="149.9" y="167.2">H4</text>
<text x="17" y="170">C34</text>
<text x="17" y="172.6">10u</text>
<text x="28.2" y="172.8">C37</text>
<text x="43.7" y="172.1">L1</text>
<text x="53.8" y="168.5">L1</text>
<text x="28.2" y="175.4">100n</text>
<text x="40.6" y="174.6">1u5,</text>
<text x="46" y="174.6">5A</text>
<text x="53.8" y="178.7">L2</text>
<text x="59.3" y="179.8" transform="rotate(-90 59.3 179.8)">GND</text>
<text x="61.8" y="179.8" transform="rotate(-90 61.8 179.8)">PGND</text>
<text x="118.6" y="185">GND</text>
<text x="20.8" y="192.6">GND</text>
</g>
<g font-size="1.8" fill="#a90000">
<text x="51.4" y="31.5">8</text>
<text x="84.4" y="31.5">6</text>
<text x="221" y="30.2">A4</text>
<text x="221" y="35.3">A5</text>
<text x="84.4" y="36.6">2</text>
<text x="220.9" y="37.8">B5</text>
<text x="51.4" y="42.9">7</text>
<text x="51.4" y="45.5">5</text>
<text x="84.4" y="44.2">4</text>
<text x="220.9" y="45.5">B7</text>
<text x="221" y="42.9">A7</text>
<text x="171.2" y="51.5" transform="rotate(-90 171.2 51.5)">3</text>
<text x="220.9" y="50.5">B6</text>
<text x="221" y="48">A6</text>
<text x="67.1" y="54" transform="rotate(-90 67.1 54)">1</text>
<text x="69.6" y="54" transform="rotate(-90 69.6 54)">9</text>
<text x="72.1" y="54" transform="rotate(-90 72.1 54)">3</text>
<text x="164.4" y="54.4">1</text>
<text x="171.2" y="59.1" transform="rotate(-90 171.2 59.1)">2</text>
<text x="221" y="58.2">A8</text>
<text x="220.9" y="60.7">B8</text>
<text x="201.7" y="67.4" transform="rotate(-90 201.7 67.4)">S1</text>
<text x="209.3" y="67.3" transform="rotate(-90 209.3 67.3)">A1</text>
<text x="51.4" y="95">8</text>
<text x="84.4" y="95">6</text>
<text x="84.4" y="100.1">2</text>
<text x="206.9" y="98.8">1</text>
<text x="206.9" y="101.3">3</text>
<text x="215.8" y="98.8">2</text>
<text x="215.8" y="101.3">4</text>
<text x="51.4" y="106.4">7</text>
<text x="84.4" y="107.7">4</text>
<text x="206.9" y="103.9">5</text>
<text x="215.8" y="103.9">6</text>
<text x="51.4" y="109">5</text>
<text x="67.1" y="117.5" transform="rotate(-90 67.1 117.5)">1</text>
<text x="69.6" y="117.5" transform="rotate(-90 69.6 117.5)">9</text>
<text x="72.1" y="117.5" transform="rotate(-90 72.1 117.5)">3</text>
<text x="227.3" y="125.5">1</text>
<text x="236.1" y="125.5">2</text>
<text x="51.4" y="157.2">5</text>
<text x="51.4" y="159.8">8</text>
<text x="69.1" y="157.2">1</text>
<text x="51.4" y="162.3">6</text>
<text x="51.4" y="164.8">7</text>
<text x="51.4" y="167.4">4</text>
<text x="68.5" y="164.8">10</text>
<text x="51.4" y="177.5">2</text>
<text x="58.2" y="182.3" transform="rotate(-90 58.2 182.3)">9</text>
<text x="60.7" y="182.3" transform="rotate(-90 60.7 182.3)">3</text>
</g>
<g font-size="1.8" fill="#0000c2">
<text x="233.3" y="94.6">Resistor</text>
<text x="242.2" y="94.6">to</text>
<text x="245.2" y="94.6">allow</text>
<text x="251.4" y="94.6">FPGA to</text>
<text x="260.3" y="94.6">drive</text>
<text x="266.1" y="94.6">SCK</text>
<text x="271" y="94.6">pin</text>
<text x="239.9" y="96.6">with</text>
<text x="244.9" y="96.6">UART bridge</text>
<text x="257.8" y="96.6">connected</text>
</g>
<text font-size="1.4" fill="#006464" x="29.2" y="162.5">R8</text>
</svg>
